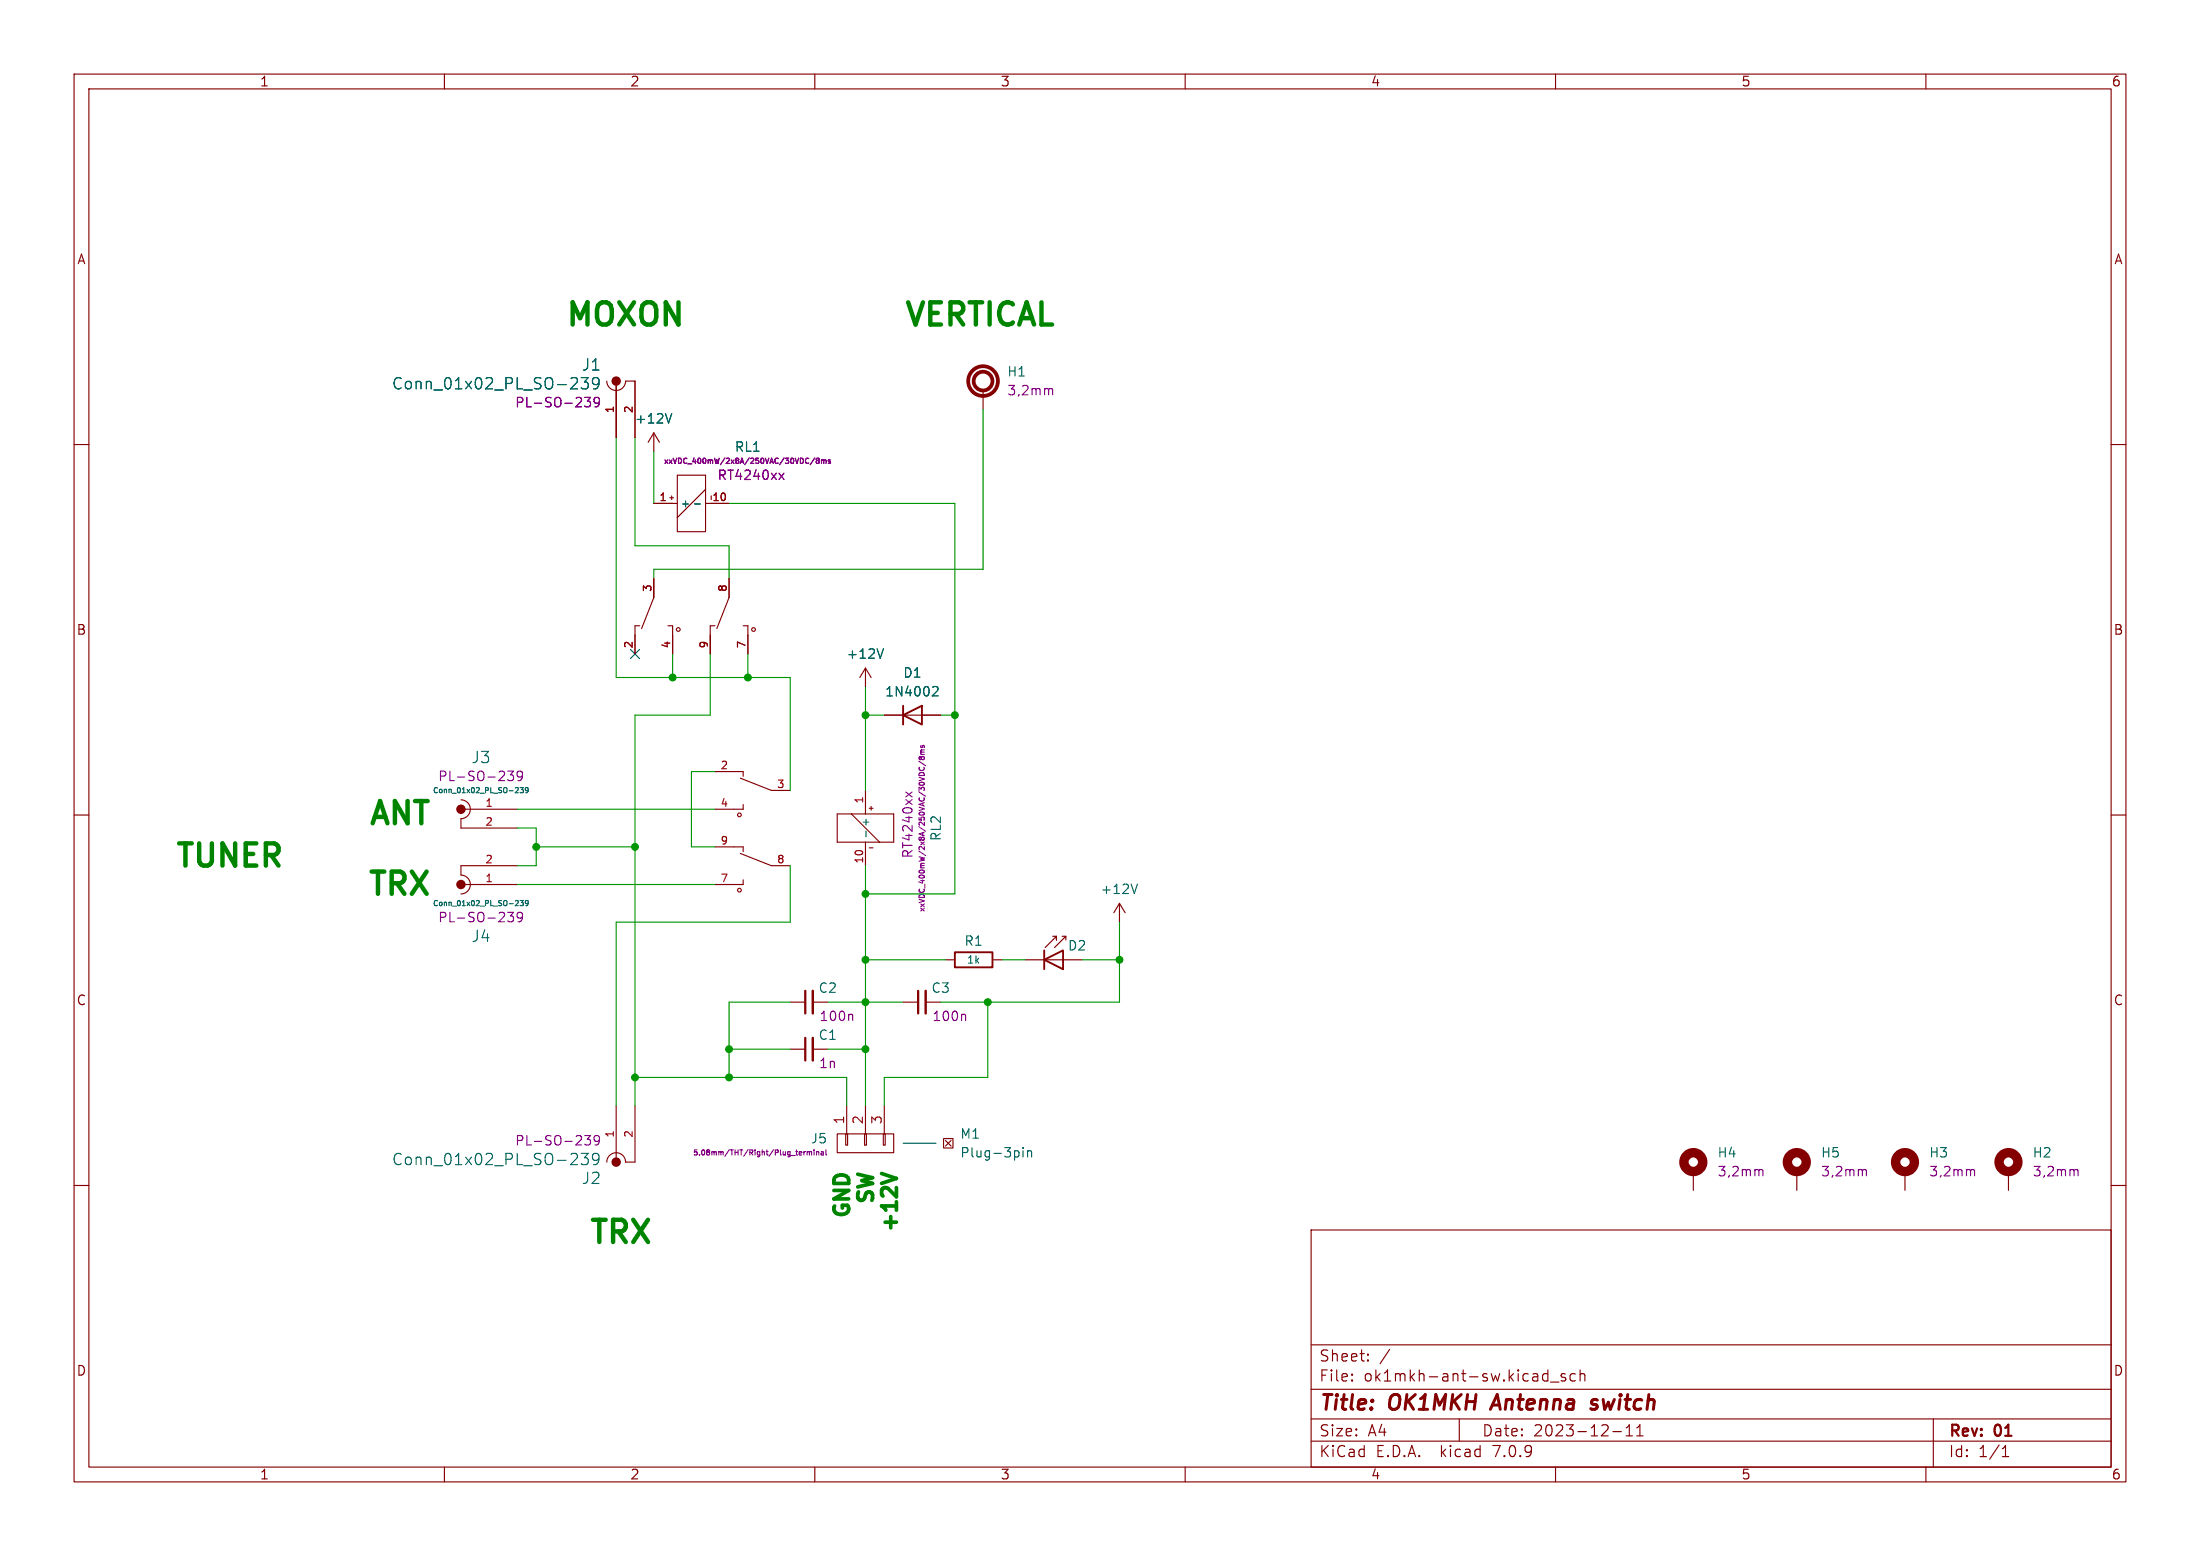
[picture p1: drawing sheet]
<svg xmlns="http://www.w3.org/2000/svg" width="297mm" height="210mm" viewBox="0 0 297 210" stroke-linecap="round" stroke-linejoin="round" font-family="sans-serif">
<g fill="none" stroke="#840000" stroke-width=".15">
<path d="M10 10h277v190h-277zM12 12h273v186h-273zM60 10v2M110 10v2M160 10v2M210 10v2M260 10v2M10 60h2M81.9 51.4a1.27 1.27 0 0 0 1.3 1.3 1.27 1.27 0 0 0 1.3-1.3h1.2v7.7M83.2 51.4v7.7M88.3 58.4v2.6M88.3 58.4l-.8 1.3"/>
<path d="M88.3 58.4l.7 1.3M132.7 52.7v2.5M285 60h2M88.3 78.1v2.5l-1.7 4.2M88.3 67.9h3.1M90.4 67.2h.5M90.7 66.9v.5M91.4 64.1h3.8v7.7h-3.8zM95.2 67.9h3.2M95.2 66l-3.8 3.9M98.4 78.1v2.5l-1.6 4.2M86.4 84.5h-.7v3.8"/>
<path d="M90.2 84.5h.6v3.8M96.5 84.5h-.6v3.8M100.3 84.5h.7v3.8M116.8 90.2l-.7 1.2M116.8 90.2v2.5M116.8 90.2l.8 1.2M119.4 96.5h7.6M10 110h2M62.2 108a1.27 1.27 0 0 1 1.3 1.2 1.27 1.27 0 0 1-1.3 1.3v1.3h7.6M62.2 119.4h7.6M62.2 109.2h7.6M69.8 116.8h-7.6v1.3a1.27 1.27 0 0 1 1.3 1.3 1.27 1.27 0 0 1-1.3 1.3"/>
<path d="M96.5 104.1h3.8v.7M96.5 114.3h3.8v.6M99.9 115.2l4.2 1.6h2.6M99.9 105l4.2 1.7h2.6M100.3 118.7v.7h-3.8M100.3 108.6v.6h-3.8M113 109.9h7.6v3.8h-7.6zM114.9 109.9l3.8 3.8M116.8 106.7v3.2M116.8 113.7v3.1M117.3 109.1h.6M117.3 114.4h.6"/>
<path d="M117.6 108.8v.5M285 110h2M106.7 135.3h2M109.7 135.3h2.1M121.9 135.3h2.1M125 135.3h2M127.6 129.5h1.3M134 129.5h1.3M138.4 129.5h7.6M142.1 126.4h.5v.5v-.5l-1.5 1.5M143.4 126.4h.5M143.9 126.9v-.5l-1.5 1.5"/>
<path d="M151.1 121.9l-.7 1.3M151.1 121.9v2.6M151.1 121.9l.8 1.3M10 160h2M83.2 149.2v7.6M85.7 149.2v7.6h-1.2a1.27 1.27 0 0 0-1.3-1.2 1.27 1.27 0 0 0-1.3 1.2M106.7 141.6h2M109.7 141.6h2.1M113 153h7.6v2.6h-7.6zM114.2 153h.2v1.6h-.2zM114.3 149.2v3.8M116.7 153h.3v1.6h-.3z"/>
<path d="M116.8 149.2v3.8M119.3 153h.2v1.6h-.2zM119.4 149.2v3.8M127.4 153.7h1.3v1.2h-1.3zM127.6 153.9l.8 .8M128.4 153.9l-.8 .8M228.6 158.1v2.6M242.6 158.1v2.6M257.2 158.1v2.6M271.1 158.1v2.6M285 160h2M177 166h108v32h-108z"/>
<path d="M60 198v2M110 198v2M160 198v2M177 194.5h108M177 191.5h108M177 187.5h108M177 181.5h108M182.5 186.3h.1l-.1 .1M182.5 186.3v.1M182.5 185.5v.1M182.5 185.5h.1l-.1 .1M184.7 183.6v.1"/>
<path d="M184.7 183.6h-.1l.1 .1M184.7 182.8v.1M184.7 182.8h-.1l.1 .1M187.6 182.1l-1.3 2M197 191.5v3M208.5 185.4l.5 .1M209 184.9v1.5M209 186.3l-.5 .1M209.3 186.5h1.2M210 198v2M211.3 185.5l-.3-.1-.3 .2 .1 .2 .5 .2 .1 .1-.1 .2-.1 .1-.5-.1M212.7 185.5l-.5-.1-.2 .3v.4l.1 .2 .1 .1 .5-.1"/>
<path d="M213.3 185.5a.37 .37 0 0 1 .7 .1v.8M213.3 184.9v1.5M217.7 193.2h1.2M219.5 193.8h.9M219.5 192.7l.5-.4v1.5M221 193.8h.8M221 192.7l.4-.4v1.5M260 198v2M261 191.5v6.5M270.3 196.6h.9M270.3 195.5l.4-.4v1.5"/>
<circle cx="91.6" cy="85" r=".25"/>
<circle cx="101.7" cy="85" r=".25"/>
<circle cx="99.8" cy="110" r=".25"/>
<circle cx="99.8" cy="120.1" r=".25"/>
</g>
<path d="M202.1 188.2l-.9 2M215.6 189a.49 .49 0 0 0-.8 .3l.1 .1 .5 .1 .2 .1v.2l-.1 .3-.2 .1-.6-.1" fill="none" stroke="#840000" stroke-width=".4"/>
<path d="M121.9 96.5l2.6-1.2v2.5zM121.9 95.3v2.5M128.9 128.5h5.1v2.1h-5.1zM141 129.5l2.5-1.2v2.5zM141 128.3v2.5" fill="none" stroke="#840000" stroke-width=".25"/>
<g fill="none" stroke="#006464" stroke-width=".15">
<path d="M77.7 51h.1a.41 .41 0 0 1 .1 .6l-.9 .9h1M79.4 51l-.5 .5a.41 .41 0 0 1 .5 .3v.4l-.1 .2-.6 .1-.2-.2M80.3 51l-.3 .3 .1 .5 .2 .1h.3l.3-.3M80.6 51l.2 .1a1.01 1.01 0 0 1-.4 1.4h-.3M90.7 55.8l-.4 1.3M93.8 68h.7M119.3 87.6l-.5 1.2M126.1 92.7h.4l.1 .3v.2l-.7 .7h.7M69.7 106.3h.2l.1 .2-.5 .5h.5M70.2 106.3h.4l-.2 .3h.2v.3h-.4M71.3 106.6l-.1 .1h-.2l-.1-.3 .3-.1 .1 .1v.4l-.1 .2h-.2M116.9 112.2v.7"/>
<path d="M153.5 119.3l-.4 1.3M69.7 121.5l.2 .1 .1 .1-.5 .5h.5M70.2 121.5h.4l-.2 .3 .2 .1v.3h-.4M71.3 121.8l-.1 .2-.2-.1-.1-.3 .3-.1 .1 .2v.4l-.1 .1h-.2M77.7 155.7h.1a.41 .41 0 0 1 .1 .6l-.9 .9h1M78.5 155.7h.9l-.5 .5a.41 .41 0 0 1 .5 .3v.4l-.1 .2-.6 .1-.2-.2M80.9 156.3l-.3 .3h-.3l-.3-.3v-.3l.1-.3h.5l.2 .1a1.01 1.01 0 0 1-.4 1.4h-.3M137.5 155.4v.6M138.1 154.9v.1M138.1 155.3v.9M138.7 155.3v.9M138.7 155.4l.2-.1 .3 .1 .1 .8"/>
</g>
<g fill="none" stroke="#840000" stroke-width=".51">
<circle cx="132.7" cy="51.4" r="2.01"/>
<circle cx="132.7" cy="51.4" r="1.27"/>
</g>
<g fill="none" stroke="#840084" stroke-width=".15">
<path d="M78.9 53.6h.8l-.4 .5 .4 .1v.6l-.2 .1h-.4l-.2-.1M80.9 54.2l-.2 .2h-.4l-.1-.2v-.3l.1-.2 .4-.1 .2 .2a.84 .84 0 0 1-.3 1.1h-.3M141.7 52.4l.3 .1 .1 .1v.7M105.2 63.9l.6 .8M105.8 63.9l-.6 .8M109 61.8l.2 .1M109.2 62.5l-.2 .1M110 61.8l-.6 .9M110.3 62.1l-.1 .2 .1 .3 .3-.2-.1-.3M110.3 62.1l-.1-.1 .1-.2 .3 .2-.1 .1M110.3 62.1h.2M110.9 62.1h.2l.1 .1"/>
<path d="M110.9 62.1v.5M111.2 62.2l.1-.1h.2v.5M111.2 62.2v.4M112.1 62.1h-.2l-.1 .1 .1 .1h.2v.2h-.3M68.5 104.1h.8l-.4 .5 .4 .1v.5l-.2 .2h-.4l-.2-.2M70.5 104.6l-.2 .3-.4-.1-.1-.2v-.3l.1-.2h.4l.2 .1a.84 .84 0 0 1-.3 1.2h-.3M122.3 106.9l.8 .7M123.1 106.9l-.8 .7M124 102.7l1 .6M124.1 103.5v.3M124.3 101.8h.5M124.3 100.6v.2l.1 .1h.1l.1-.3h.1v.3"/>
<path d="M124.4 102.3l.1-.2 .3 .2-.2 .2-.2-.1M124.4 102.3l-.2-.2-.1 .2 .1 .2 .2-.1M124.4 102.3v.1M124.4 101.5l-.1 .1 .1 .2M124.4 101.5h.4M124.7 103.5l.1 .3M124.8 101.2h-.5v.2l.1 .1M68.5 123.1h.8l-.4 .5 .4 .1v.6l-.2 .1h-.4l-.2-.1M70.5 123.7l-.2 .2h-.4l-.1-.2v-.3l.1-.2 .4-.1 .2 .2a.84 .84 0 0 1-.3 1.1h-.3M114.9 136.9l.2 .2v.6M130.2 136.9l.2 .2v.6M78.9 153.3h.8l-.4 .4 .4 .2v.5l-.2 .1h-.4l-.2-.1"/>
<path d="M80.9 153.8l-.2 .2h-.4l-.1-.2v-.3l.1-.2h.4l.2 .1a.84 .84 0 0 1-.3 1.1h-.3M108.1 155.4l.1 .2-.3 .1M108.2 155.9h-.1M108.5 155.4v.5M108.7 155.4l-.2 .2M109 155.5l.2-.1 .1 .1M109 155.4v.5M109.3 155.5l.1-.1 .1 .1 .1 .4M109.3 155.5v.4M109.9 155.2v.1M109.9 155.4v.5M110.2 155.5h.3v.4"/>
<path d="M110.2 155.4v.5M110.9 155.5h.2l.1 .4M111.2 155.6l-.4 .1 .1 .2h.3M111.5 155.2v.6l.1 .1M237.6 157.8l.3 .1 .1 .1v.7M251.6 157.8l.3 .1 .1 .1v.7M266.2 157.8l.3 .1 .1 .1v.7M280.2 157.8l.3 .1v.1v.7"/>
</g>
<path d="M109.7 133.7v3.1M125 133.7v3.1M109.7 140.1v3" fill="none" stroke="#840000" stroke-width=".33"/>
<path d="M108.7 133.7v3.1M124 133.7v3.1M108.7 140.1v3" fill="none" stroke="#840000" stroke-width=".3"/>
<g fill="none" stroke="#840000" stroke-width="1.3">
<circle cx="228.6" cy="156.8" r="1.27"/>
<circle cx="242.6" cy="156.8" r="1.27"/>
<circle cx="257.2" cy="156.8" r="1.27"/>
<circle cx="271.1" cy="156.8" r="1.27"/>
</g>
<g fill="#840000" stroke="#840000" stroke-width=".15">
<circle cx="62.2" cy="119.4" r=".56"/>
<circle cx="62.2" cy="109.2" r=".56"/>
<circle cx="83.2" cy="51.4" r=".56"/>
<circle cx="83.2" cy="156.8" r=".56"/>
</g>
<path d="M119 158.4l2 .7-2 .6" fill="none" stroke="#008400" stroke-width=".5"/>
<path d="M121.9 154.3h4.5" fill="none" stroke="#0000c2" stroke-width=".15"/>
<g fill="none" stroke="#009600" stroke-width=".15">
<path d="M83.2 59.1v32.3h23.5v15.3M85.7 59.1v14.6h12.7v4.4M132.7 55.2v21.6h-44.4v1.3M88.3 61v6.9M98.4 67.9h30.5v52.8h-12.1M90.8 88.3v3.1M95.9 88.3v8.2h-10.2v52.7M101 88.3v3.1M116.8 92.7v14M116.8 96.5h2.6M127 96.5h1.9M69.8 111.8h2.6v5h-2.6"/>
<path d="M69.8 119.4h26.7M69.8 109.2h26.7M72.4 114.3h13.3M96.5 104.1h-3.2v10.2h3.2M106.7 116.8v7.7h-23.5v24.7M116.8 116.8v32.4M106.7 135.3h-8.3v10.1M111.8 135.3h10.1M116.8 129.5h10.8M133.3 135.3v10.1h-13.9v3.8M135.3 129.5h3.1M146 129.5h5.1"/>
<path d="M151.1 124.5v10.8h-24.1M85.7 145.4h28.6v3.8M98.4 141.6h8.3M111.8 141.6h5"/>
</g>
<path d="M85.1 87.7l1.2 1.2M86.3 87.7l-1.2 1.2" fill="none" stroke="#000084" stroke-width=".15"/>
<g fill="#009600" stroke="#009600" stroke-width=".15">
<circle cx="128.9" cy="96.5" r=".46"/>
<circle cx="116.8" cy="96.5" r=".46"/>
<circle cx="101" cy="91.4" r=".46"/>
<circle cx="116.8" cy="129.5" r=".46"/>
<circle cx="116.8" cy="120.7" r=".46"/>
<circle cx="133.3" cy="135.3" r=".46"/>
<circle cx="85.7" cy="145.4" r=".46"/>
<circle cx="98.4" cy="145.4" r=".46"/>
<circle cx="116.8" cy="135.3" r=".46"/>
<circle cx="98.4" cy="141.6" r=".46"/>
<circle cx="116.8" cy="141.6" r=".46"/>
<circle cx="151.1" cy="129.5" r=".46"/>
<circle cx="90.8" cy="91.4" r=".46"/>
<circle cx="72.4" cy="114.3" r=".46"/>
<circle cx="85.7" cy="114.3" r=".46"/>
</g>
<g font-size="4.2" fill="#008400">
<text x="76.2" y="44.2">MOXON</text>
<text x="121.9" y="44.2">VERTICAL</text>
<text x="49.2" y="111.5">ANT</text>
<text x="23.5" y="117.2">TUNER</text>
<text x="49.1" y="121">TRX</text>
<text x="79.4" y="168">TRX</text>
</g>
<g font-size="2.8" fill="#008400">
<text x="114.8" y="165.1" transform="rotate(-90 114.8 165.1)">GND</text>
<text x="118.1" y="163.2" transform="rotate(-90 118.1 163.2)">SW</text>
<text x="121.3" y="167" transform="rotate(-90 121.3 167)">+12V</text>
</g>
<g font-size="2.8" fill="#840000">
<text x="178" y="190.9">Title:</text>
<text x="187.7" y="190.9">OK1MKH</text>
<text x="202.4" y="190.9">Antenna</text>
<text x="216.5" y="190.9">switch</text>
</g>
<g font-size="2.1" fill="#006464">
<text x="52.8" y="52.8">Conn_01x02_PL_SO-239</text>
<text x="78.5" y="50.2">J1</text>
<text x="63.6" y="103.2">J3</text>
<text x="63.6" y="127.4">J4</text>
<text x="52.8" y="157.5">Conn_01x02_PL_SO-239</text>
<text x="78.5" y="160">J2</text>
</g>
<g font-size="2.1" fill="#840000">
<text x="178" y="184">Sheet:</text>
<text x="178" y="186.7">File:</text>
<text x="184.1" y="186.7">ok1mkh-ant-sw.kicad_sch</text>
<text x="178" y="196.9">KiCad</text>
<text x="178" y="194.1">Size:</text>
<text x="184.7" y="194.1">A4</text>
<text x="185.7" y="196.9">E.D.A.</text>
<text x="194.6" y="196.9">kicad</text>
<text x="200" y="194.1">Date:</text>
<text x="201.8" y="196.9">7.0.9</text>
<text x="207" y="194.1">2023-12-11</text>
<text x="263" y="194.3">Rev:</text>
<text x="263" y="196.9">Id:</text>
<text x="267.1" y="196.9">1/1</text>
<text x="269.4" y="194.3">01</text>
</g>
<g font-size="1.8" fill="#840000">
<text x="35" y="11.9">1</text>
<text x="85" y="11.9">2</text>
<text x="135" y="11.9">3</text>
<text x="185" y="11.9">4</text>
<text x="235" y="11.9">5</text>
<text x="285" y="11.9">6</text>
<text x="10.3" y="35.9">A</text>
<text x="285.3" y="35.9">A</text>
<text x="10.3" y="85.9">B</text>
<text x="285.3" y="85.9">B</text>
<text x="10.3" y="135.9">C</text>
<text x="285.3" y="135.9">C</text>
<text x="10.3" y="185.9">D</text>
<text x="285.3" y="185.9">D</text>
<text x="35" y="199.9">1</text>
<text x="85" y="199.9">2</text>
<text x="135" y="199.9">3</text>
<text x="185" y="199.9">4</text>
<text x="235" y="199.9">5</text>
<text x="285" y="199.9">6</text>
</g>
<g font-size="1.8" fill="#006464">
<text x="135.9" y="51">H1</text>
<text x="85.6" y="57.4">+12V</text>
<text x="99.1" y="61.2">RL1</text>
<text x="114.2" y="89.1">+12V</text>
<text x="119.4" y="94.2">1N4002</text>
<text x="121.8" y="91.7">D1</text>
<text x="127.2" y="113.6" transform="rotate(-90 127.2 113.6)">RL2</text>
<text x="148.5" y="120.9">+12V</text>
<text x="130.1" y="127.9">R1</text>
<text x="144.1" y="128.5">D2</text>
<text x="110.4" y="134.2">C2</text>
<text x="125.7" y="134.2">C3</text>
<text x="110.4" y="140.6">C1</text>
<text x="109.4" y="154.5">J5</text>
<text x="129.5" y="153.9">M1</text>
<text x="129.5" y="156.4">Plug-3pin</text>
<text x="231.8" y="156.4">H4</text>
<text x="245.8" y="156.4">H5</text>
<text x="260.4" y="156.4">H3</text>
<text x="274.3" y="156.4">H2</text>
</g>
<g font-size="1.8" fill="#840084">
<text x="135.9" y="53.6">3,2mm</text>
<text x="69.5" y="55.2">PL-SO-239</text>
<text x="97" y="65">RT4240xx</text>
<text x="59.1" y="105.6">PL-SO-239</text>
<text x="123.4" y="115.7" transform="rotate(-90 123.4 115.7)">RT4240xx</text>
<text x="59.1" y="124.7">PL-SO-239</text>
<text x="110.5" y="138">100n</text>
<text x="125.8" y="138">100n</text>
<text x="110.5" y="144.4">1n</text>
<text x="69.5" y="154.8">PL-SO-239</text>
<text x="231.8" y="159">3,2mm</text>
<text x="245.8" y="159">3,2mm</text>
<text x="260.4" y="159">3,2mm</text>
<text x="274.3" y="159">3,2mm</text>
</g>
<g font-size="1.8" fill="#a90000">
<text x="114" y="151.8" transform="rotate(-90 114 151.8)">1</text>
<text x="116.6" y="151.8" transform="rotate(-90 116.6 151.8)">2</text>
<text x="119.1" y="151.8" transform="rotate(-90 119.1 151.8)">3</text>
</g>
<g font-size="1.4" fill="#a90000">
<text x="82.9" y="55.9" transform="rotate(-90 82.9 55.9)">1</text>
<text x="85.5" y="55.9" transform="rotate(-90 85.5 55.9)">2</text>
<text x="88.9" y="67.7">1</text>
<text x="96.1" y="67.7">10</text>
<text x="88" y="80" transform="rotate(-90 88 80)">3</text>
<text x="98.2" y="80" transform="rotate(-90 98.2 80)">8</text>
<text x="85.5" y="87.6" transform="rotate(-90 85.5 87.6)">2</text>
<text x="90.6" y="87.6" transform="rotate(-90 90.6 87.6)">4</text>
<text x="95.6" y="87.6" transform="rotate(-90 95.6 87.6)">9</text>
<text x="100.7" y="87.6" transform="rotate(-90 100.7 87.6)">7</text>
<text x="97.2" y="103.9">2</text>
<text x="104.8" y="106.4">3</text>
<text x="65.4" y="109">1</text>
<text x="65.4" y="111.5">2</text>
<text x="97.2" y="109">4</text>
<text x="116.6" y="108.6" transform="rotate(-90 116.6 108.6)">1</text>
<text x="65.4" y="119.1">1</text>
<text x="65.4" y="116.6">2</text>
<text x="97.2" y="119.1">7</text>
<text x="97.2" y="114">9</text>
<text x="104.8" y="116.6">8</text>
<text x="116.6" y="116.7" transform="rotate(-90 116.6 116.7)">10</text>
<text x="82.9" y="153.6" transform="rotate(-90 82.9 153.6)">1</text>
<text x="85.5" y="153.6" transform="rotate(-90 85.5 153.6)">2</text>
</g>
<g font-size="1.4" fill="#006464">
<text x="91.8" y="68.7">+</text>
<text x="117.6" y="111.7" transform="rotate(-90 117.6 111.7)">+</text>
<text x="130.4" y="130.3">1k</text>
</g>
<g font-size="1" fill="#840084">
<text x="89.5" y="62.8">xxVDC_400mW/2x8A/250VAC/30VDC/8ms</text>
<text x="125" y="123.2" transform="rotate(-90 125 123.2)">xxVDC_400mW/2x8A/250VAC/30VDC/8ms</text>
<text x="93.4" y="156.2">5.08mm/THT/Right/Plug_terminal</text>
</g>
<g font-size="1" fill="#006464">
<text x="58.3" y="107.3">Conn_01x02_PL_SO-239</text>
<text x="58.3" y="122.5">Conn_01x02_PL_SO-239</text>
</g>
</svg>
